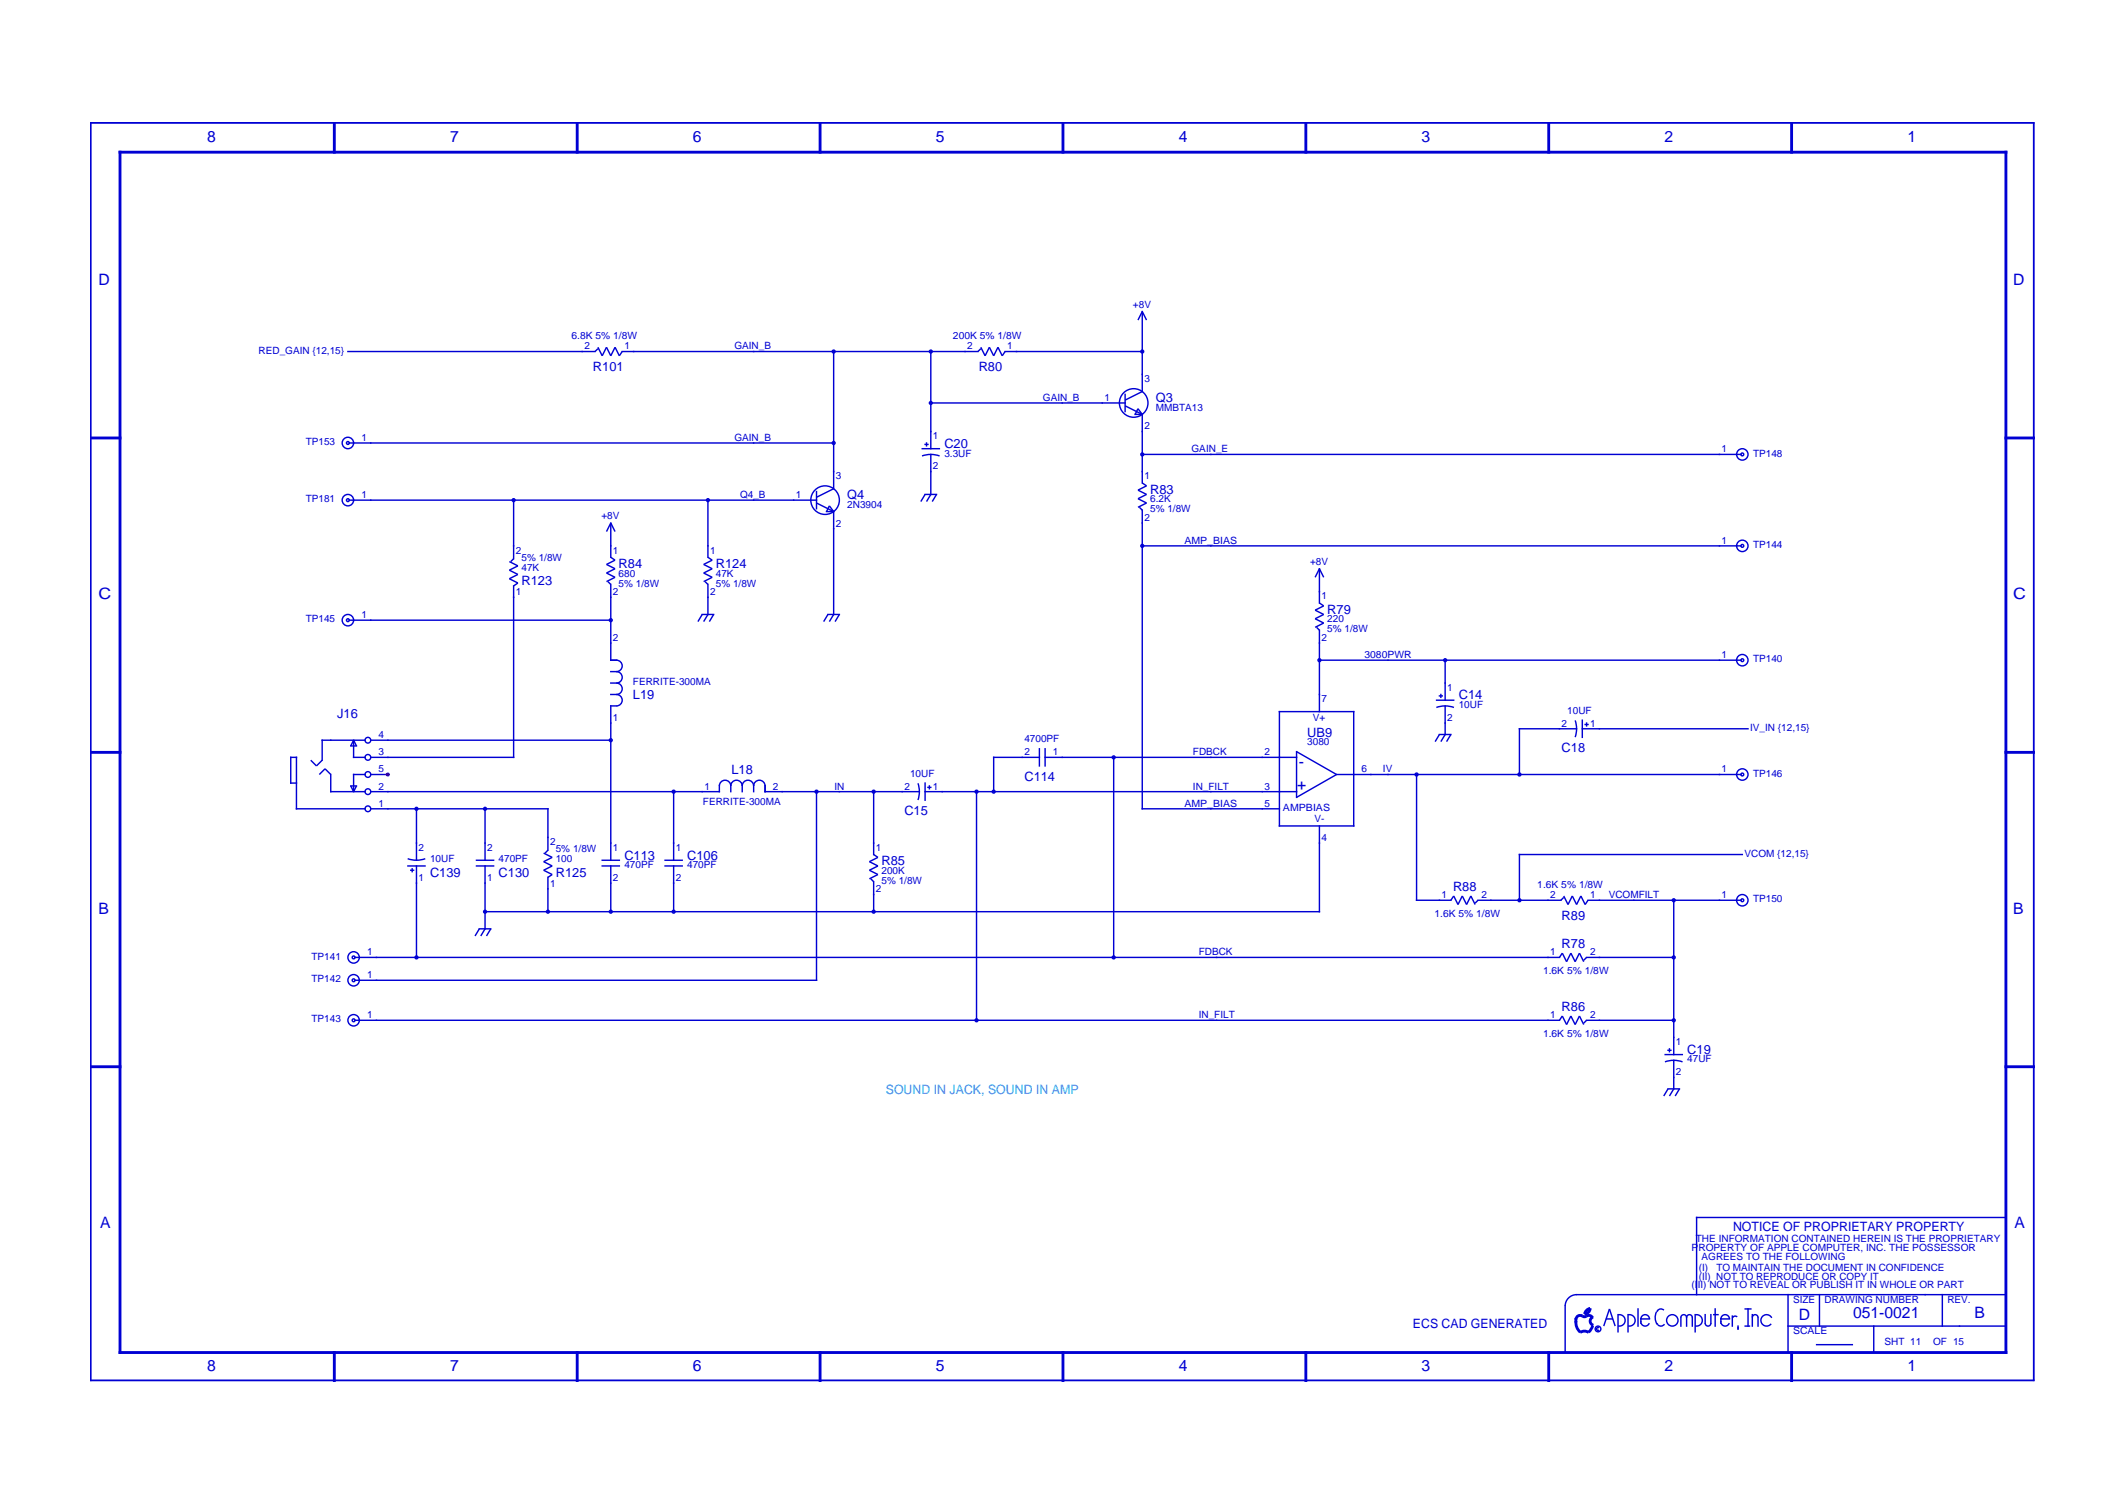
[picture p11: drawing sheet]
<svg xmlns="http://www.w3.org/2000/svg" width="420mm" height="297mm" viewBox="0 0 420 297" stroke-linecap="round" stroke-linejoin="round" font-family="sans-serif">
<path d="M17.8 24.3h384.1M17.9 24.1v248.7M401.7 24.1v248.7M17.8 272.6h384.1" fill="none" stroke="#0000d3" stroke-width=".35"/>
<g fill="none" stroke="#0000d3" stroke-width=".56">
<path d="M23.4 30.1h373.1M23.7 29.8v237.6M66 24.1v6.2M114 24.1v6.2M162 24.1v6.2M210 24.1v6.2M258 24.1v6.2M305.9 24.1v6.2M353.9 24.1v6.2M396.2 29.8v237.6M17.8 86.5h6.2M396 86.5h5.9"/>
<path d="M17.8 148.6h6.2M396 148.6h5.9M17.8 210.7h6.2M396 210.7h5.9M313.4 259.9l.7-.1 .5 .5M313.4 259.9a.81 .81 0 0 1-1.1-.1 .85 .85 0 0 0-1 .8M313.4 258.8l.7-.4a1.18 1.18 0 0 1-1.1 1.1zM23.4 267.1h373.1M66 266.8v6M114 266.8v6M162 266.8v6M210 266.8v6"/>
<path d="M258 266.8v6M305.9 266.8v6M311.3 260.3v.9M311.3 260.9a2.54 2.54 0 0 0 .9 2.2M312.1 263.2a1.41 1.41 0 0 1 1.7 0M314.6 261.8l-.3 .7-.5 .6M314.7 260.1a.85 .85 0 0 0-.6 .9 .85 .85 0 0 0 .7 .7M353.9 266.8v6"/>
</g>
<g fill="none" stroke="#0000d3" stroke-width=".28">
<path d="M68.6 69.4h49.1M118.1 68.9l-.6 .5M118.1 68.6l.9 1.7 .8-1.7 .8 1.7 .9-1.7 .8 1.7 .6-.9M122.8 69.4h70.5M164.7 69.3v27.4M183.7 79.6h38.7M183.9 69.3v19.5M193.7 68.9l-.5 .5M193.7 68.6l.9 1.7 .8-1.7 .9 1.7 .8-1.7 .9 1.7 .5-.9M198.4 69.4h27.4M222.2 77.8v3.6M224.8 63.2l.8-1.7 .9 1.7"/>
<path d="M225.6 61.4v16.1M225.6 77.3l-3.4 1.7M68.9 98.8h92.5M68.9 87.5h95.9M101.5 98.6v11.9M139.8 98.6v11.6M161.3 96.9v3.7M161.3 99.3l3.4 1.7-.9-1.1-.5 1.1M164.7 96.5l-3.4 1.7M182 88.6h3.7M182.1 90.1l1.8-.4 1.7 .4M182.6 87.8h.8"/>
<path d="M182.6 97.6h2.5M182.7 97.6l-.8 1.5M183 87.3v.9M183.9 89.6v8.2M183.9 97.6l-.9 1.5M185 97.6l-.9 1.5M222.2 80.2l3.4 1.6-.8-1.1-.6 1.1M224.1 81.8h1.7M225.5 89.7h118.5M225.6 81.7v13.8M225.6 95.4l.9 .6-1.7 .8 1.7 .8-1.7 .9 1.7 .8-1.7 .9M100.6 110.9l1.7 .9-1.7 .8 1.7 .9-1.7 .8 1.7 .8-.8 .6"/>
<path d="M101.5 115.6v34.1M101.5 110.3l-.6 .6M119.8 105l.8-1.7 .9 1.7M120.1 114.9l.5 .5M120.6 103.2v7M120.6 115.3v15.2M120.6 110.1l.9 .5-1.7 .9 1.7 .8-1.7 .9 1.7 .8-1.7 .9M139.3 114.9l.5 .5M139.8 115.3v6.2M139.8 110.1l.9 .5-1.7 .9 1.7 .8-1.7 .9 1.7 .8-1.7 .9M163.1 101h1.7M164.7 100.9v20.6"/>
<path d="M225.1 100.2l.5 .6M225.5 107.8h118.5M225.6 100.6v59.3M259.8 114l.8-1.7 .9 1.7M260.6 112.2v7M260.6 119.1l.9 .6-1.7 .8 1.7 .9-1.7 .8 1.7 .8-1.7 .9M68.9 122.5h51.9M120.5 130.4h1.4M120.5 132.6h1.4M120.5 134.9h1.4M120.5 137.2h1.4M120.5 139.4h1.4"/>
<path d="M120.6 139.3v30.7M121.8 130.4a1.13 1.13 0 0 1 1.1 1.1 1.13 1.13 0 0 1-1.1 1.1 1.13 1.13 0 0 1 1.1 1.2 1.13 1.13 0 0 1-1.1 1.1 1.13 1.13 0 0 1 1.1 1.1 1.13 1.13 0 0 1-1.1 1.2 1.13 1.13 0 0 1 1.1 1.1 1.13 1.13 0 0 1-1.1 1.1M138.6 121.4h2.5M138.7 121.4l-.8 1.4M139.8 121.4l-.8 1.4M141 121.4l-.9 1.4M163.4 121.4h2.5M163.5 121.4l-.8 1.4M164.7 121.4l-.9 1.4M165.8 121.4l-.8 1.4M260.1 123.9l.5 .6M260.5 130.4h83.5"/>
<path d="M260.6 124.3v16.4M283.6 138.3h3.7M283.7 139.7l1.8-.3 1.7 .3M284.2 137.4h.8M284.6 137v.9M285.5 130.2v8.2M285.5 139.3v5.9M57.3 149.6h1.4M57.3 154.7h1.4M57.4 149.4v5.4M58.4 159.7h13.8M58.6 149.4v10.5"/>
<path d="M61.4 150.1l1.1 1.2 1.1-1.2M63.1 153l1.1-1.2 1.1 1.2M63.5 146.2h8.7M63.6 146v4.3M65.2 156.4h7M65.3 152.8v3.7M69.1 155.2h1.5M69.1 147.3h1.5M69.3 155.2l.5 1.2 .6-1.2M69.3 147.3l.5-1.1 .6 1.1M69.7 153h2.5M69.7 149.6h2.5"/>
<path d="M69.8 146v3.7M69.8 152.8v3.7M73.1 159.7h35.3M73.1 156.4h69.1M73.1 153h3.7M73.1 149.6h28.5M73.1 146.2h47.7M82.3 159.6v10.4M95.8 159.6v10.4M108.2 159.6v8.5M133.1 156.2v13.8M142.1 155.2a1.13 1.13 0 0 1 1.1-1.1 1.13 1.13 0 0 1 1.2 1.1 1.13 1.13 0 0 1 1.1-1.1 1.13 1.13 0 0 1 1.1 1.1 1.13 1.13 0 0 1 1.1-1.1 1.13 1.13 0 0 1 1.2 1.1 1.13 1.13 0 0 1 1.1-1.1 1.13 1.13 0 0 1 1.1 1.1"/>
<path d="M142.1 155.1v1.4M144.4 155.1v1.4M146.6 155.1v1.4M148.9 155.1v1.4M151 156.4h30.8M151.1 155.1v1.4M161.3 156.2v37.5M172.6 156.2v12.7M181.3 154.7l.3 1.7-.3 1.6M182.6 156.4h73.7M182.7 154.5v3.7M183.2 155.5h.8"/>
<path d="M183.6 155.1v.8M192.9 156.2v45.4M196.1 149.6h9.4M196.3 149.4v7.1M205.3 147.7v3.7M206.3 149.6h50M206.4 147.7v3.7M220 149.4v39.8M225.5 159.7h27.4M252.6 140.5h14.9M252.7 140.4v22.9M256.1 148.3v9.3"/>
<path d="M256.1 148.4l7.9 4.6-7.9 4.5M263.9 153h80.1M267.4 140.4v22.9M279.8 152.8v25.1M284.2 145.1h2.5M284.3 145.1l-.8 1.4M285.5 145.1l-.9 1.4M286.6 145.1l-.8 1.4M300 143.9h11.6M300.1 143.8v9.3M311.2 142.3l.2 1.6-.2 1.7M312.4 143.9h33"/>
<path d="M312.6 142.1v3.7M313 143.1h.8M313.4 142.7v.8M80.4 171h3.7M80.5 169.6l1.8 .3 1.7-.3M81 171.9h.8M81.4 171.4v.9M82.3 170.9v18.3M94 171h3.6M94 169.9h3.6M95.8 170.9v12.7M107.4 168.5l1.7 .8-1.7 .9 1.7 .8-1.7 .9 1.7 .8-.9 .6"/>
<path d="M108.2 173.1v7.1M108.2 167.9l-.5 .6M118.8 171h3.7M118.8 169.9h3.7M120.6 170.9v9.3M131.2 171h3.7M131.2 169.9h3.7M133.1 170.9v9.3M172 173.6l.6 .5M172.6 174v6.2M172.6 168.8l.8 .5-1.7 .9 1.7 .8-1.7 .9 1.7 .8-1.7 .9M252.6 163.1h14.9"/>
<path d="M260.6 163v17.2M279.7 177.8h7M286.6 177.8l.6-.8 .8 1.6 .9-1.6 .8 1.6 .8-1.6 .9 1.6M291.8 177.8h16.7M292 177.8l-.6 .6M300 168.8h44.3M300.1 168.6v9.3M308.9 177.2l-.6 .6M308.9 177l.8 1.6 .9-1.6 .8 1.6 .9-1.6 .8 1.6 .6-.8M313.5 177.8h30.5M330.6 177.7v30.7M70 189.1h238.2"/>
<path d="M70 193.6h91.4M94.5 183.4h2.6M94.7 183.4l-.9 1.5M95.7 180.1h165.1M95.8 183.4l-.8 1.5M96.9 183.4l-.8 1.5M308 189.1l.6-.9 .9 1.7 .8-1.7 .8 1.7 .9-1.7 .8 1.7M313.3 189.1h17.5M313.4 189.1l-.6 .6M70 201.5h238.2M308 201.5l.6-.8 .9 1.7 .8-1.7 .8 1.7 .9-1.7 .8 1.7M313.3 201.5h17.5"/>
<path d="M313.4 201.5l-.6 .6M328.8 208.3h3.7M328.9 209.7l1.7-.3 1.8 .3M329.4 207.4h.8M329.4 215.1h2.5M329.5 215.1l-.9 1.4M329.8 207v.9M330.6 209.3v5.9M330.6 215.1l-.8 1.4M331.8 215.1l-.9 1.4M309.2 257.8v9.3M311.3 255.7h84.9"/>
<path d="M311.4 255.7a2.26 2.26 0 0 0-2.2 2.3M319.6 259.5v3.7M319.6 259.7a1.13 1.13 0 0 1 1.4 1.1 1.13 1.13 0 0 1-1.4 1.1M321.6 259.5v3.7M321.6 259.7a1.13 1.13 0 0 1 1.4 1.1 1.13 1.13 0 0 1-1.4 1.1M323.6 258.4v3.6M327.2 259.1a2.54 2.54 0 0 0 .1 2.5M327.5 258.8l-.3 .3M328.7 258.8l-.7-.3-.6 .4M334.9 259.5v3.7M334.9 259.7a1.13 1.13 0 0 1 1.4 1.1 1.13 1.13 0 0 1-1.4 1.1M335 240.5h61.2"/>
<path d="M335.1 240.3v15.5M336.8 259.5v2M338 259.5v2M338.4 259.6h1.1M338.8 258.4v3.6M342.2 259.8v2.2M344.6 258.5h1.4M345.3 258.4v3.6M346.1 259.5v2.5M353.2 255.6v11.5M359.4 255.6v6.4M383.7 255.6v6.4"/>
<path d="M315.9 262.3a.28 .28 0 0 0-.4 0 .28 .28 0 0 0 0 .4 .28 .28 0 0 0 .4 0M316.8 261.9l1.1-3.4 1.2 3.4M317.2 260.5h1.4M324 260.5h2M324.1 260.5a.85 .85 0 0 1 .9-.9 .85 .85 0 0 1 .8 .9M324.1 260.3v1.2M324.2 261.3a.85 .85 0 0 0 .8 .6 .85 .85 0 0 0 .8-.6M327.2 261.3l.3 .3M328.8 261.5l-.6 .4-.7-.2M332 260.2a.56 .56 0 0 1 .6-.6 .56 .56 0 0 1 .6 .6 .56 .56 0 0 1 .5-.6 .56 .56 0 0 1 .6 .6M332 260.1v1.9M333.2 260.1v1.9"/>
<path d="M334.3 260.1v1.9M336.8 261.3a.56 .56 0 0 0 .6 .6 .56 .56 0 0 0 .6-.6M339.8 260.5h2M339.9 260.5a.85 .85 0 0 1 .9-.9 .85 .85 0 0 1 .8 .9M339.9 260.3v1.2M340 261.3a.85 .85 0 0 0 .8 .6 .85 .85 0 0 0 .8-.6M343.2 260.1l-.5-.2-.4 .3M343.3 261.8v.8M344.6 261.9h1.1M346.1 260.2a.56 .56 0 0 1 .6-.6 .56 .56 0 0 1 .6 .6M347.3 260.1v1.9M350 260.3a1.13 1.13 0 0 0-1.7-.5 1.13 1.13 0 0 0-.1 1.8 1.13 1.13 0 0 0 1.7-.1"/>
<path d="M353.1 261.9h43.1M358.7 265.6h7.3M370.1 261.8v5.3"/>
<circle cx="164.7" cy="69.4" r=".28"/>
<circle cx="183.9" cy="79.6" r=".28"/>
<circle cx="183.9" cy="69.4" r=".28"/>
<circle cx="223.9" cy="79.6" r="2.82"/>
<circle cx="225.6" cy="69.4" r=".28"/>
<circle cx="68.7" cy="98.8" r=".28"/>
<circle cx="68.7" cy="87.5" r=".28"/>
<circle cx="68.7" cy="98.8" r="1.13"/>
<circle cx="68.7" cy="87.5" r="1.13"/>
<circle cx="101.5" cy="98.8" r=".28"/>
<circle cx="139.8" cy="98.8" r=".28"/>
<circle cx="163" cy="98.8" r="2.82"/>
<circle cx="164.7" cy="87.5" r=".28"/>
<circle cx="225.6" cy="89.7" r=".28"/>
<circle cx="344.2" cy="89.7" r=".28"/>
<circle cx="344.2" cy="89.7" r="1.13"/>
<circle cx="225.6" cy="107.8" r=".28"/>
<circle cx="344.2" cy="107.8" r=".28"/>
<circle cx="344.2" cy="107.8" r="1.13"/>
<circle cx="68.7" cy="122.5" r=".28"/>
<circle cx="68.7" cy="122.5" r="1.13"/>
<circle cx="120.6" cy="122.5" r=".28"/>
<circle cx="260.6" cy="130.4" r=".28"/>
<circle cx="285.5" cy="130.4" r=".28"/>
<circle cx="344.2" cy="130.4" r=".28"/>
<circle cx="344.2" cy="130.4" r="1.13"/>
<circle cx="72.7" cy="149.6" r=".56"/>
<circle cx="72.7" cy="146.2" r=".56"/>
<circle cx="72.7" cy="153" r=".56"/>
<circle cx="72.7" cy="159.7" r=".56"/>
<circle cx="72.7" cy="156.4" r=".56"/>
<circle cx="82.3" cy="159.7" r=".28"/>
<circle cx="95.8" cy="159.7" r=".28"/>
<circle cx="120.6" cy="146.2" r=".28"/>
<circle cx="133.1" cy="156.4" r=".28"/>
<circle cx="161.3" cy="156.4" r=".28"/>
<circle cx="172.6" cy="156.4" r=".28"/>
<circle cx="192.9" cy="156.4" r=".28"/>
<circle cx="196.3" cy="156.4" r=".28"/>
<circle cx="220" cy="149.6" r=".28"/>
<circle cx="279.8" cy="153" r=".28"/>
<circle cx="300.1" cy="153" r=".28"/>
<circle cx="344.2" cy="153" r=".28"/>
<circle cx="344.2" cy="153" r="1.13"/>
<circle cx="300.1" cy="177.8" r=".28"/>
<circle cx="330.6" cy="177.8" r=".28"/>
<circle cx="344.2" cy="177.8" r=".28"/>
<circle cx="344.2" cy="177.8" r="1.13"/>
<circle cx="69.8" cy="193.6" r=".28"/>
<circle cx="69.8" cy="189.1" r=".28"/>
<circle cx="69.8" cy="189.1" r="1.13"/>
<circle cx="69.8" cy="193.6" r="1.13"/>
<circle cx="82.3" cy="189.1" r=".28"/>
<circle cx="95.8" cy="180.1" r=".28"/>
<circle cx="108.2" cy="180.1" r=".28"/>
<circle cx="120.6" cy="180.1" r=".28"/>
<circle cx="133.1" cy="180.1" r=".28"/>
<circle cx="172.6" cy="180.1" r=".28"/>
<circle cx="220" cy="189.1" r=".28"/>
<circle cx="330.6" cy="189.1" r=".28"/>
<circle cx="69.8" cy="201.5" r=".28"/>
<circle cx="69.8" cy="201.5" r="1.13"/>
<circle cx="192.9" cy="201.5" r=".28"/>
<circle cx="330.6" cy="201.5" r=".28"/>
<circle cx="315.7" cy="262.5" r=".56"/>
<circle cx="330.3" cy="260.8" r="1.13"/>
</g>
<circle cx="76.6" cy="153" r=".28" fill="none" stroke="#dd0907" stroke-width=".28"/>
<g font-size="3.1" fill="#0000d3">
<text x="40.9" y="28.1">8</text>
<text x="88.9" y="28.1">7</text>
<text x="136.9" y="28.1">6</text>
<text x="184.9" y="28.1">5</text>
<text x="232.8" y="28.1">4</text>
<text x="280.8" y="28.1">3</text>
<text x="328.8" y="28.1">2</text>
<text x="376.8" y="28.1">1</text>
<text x="19.5" y="56.3">D</text>
<text x="397.7" y="56.3">D</text>
<text x="19.5" y="118.4">C</text>
<text x="397.7" y="118.4">C</text>
<text x="256.3" y="155.9">+</text>
<text x="256.5" y="151.4">-</text>
<text x="19.5" y="180.5">B</text>
<text x="397.7" y="180.5">B</text>
<text x="19.8" y="242.6">A</text>
<text x="397.9" y="242.6">A</text>
<text x="355.3" y="260.6">D</text>
<text x="366" y="260.3">051-0021</text>
<text x="390" y="260.3">B</text>
<text x="40.9" y="270.8">8</text>
<text x="88.9" y="270.8">7</text>
<text x="136.9" y="270.8">6</text>
<text x="184.9" y="270.8">5</text>
<text x="232.8" y="270.8">4</text>
<text x="280.8" y="270.8">3</text>
<text x="328.8" y="270.8">2</text>
<text x="376.8" y="270.8">1</text>
</g>
<g font-size="2.5" fill="#0000d3">
<text x="117.1" y="73.2">R101</text>
<text x="193.3" y="73.2">R80</text>
<text x="228.3" y="79.4">Q3</text>
<text x="186.5" y="88.5">C20</text>
<text x="167.4" y="98.6">Q4</text>
<text x="227.2" y="97.5">R83</text>
<text x="122.2" y="112.2">R84</text>
<text x="141.4" y="112.2">R124</text>
<text x="103" y="115.6">R123</text>
<text x="262.2" y="121.2">R79</text>
<text x="66.6" y="141.8">J16</text>
<text x="125" y="138.1">L19</text>
<text x="288.1" y="138.1">C14</text>
<text x="258.2" y="145.5">UB9</text>
<text x="308.5" y="148.6">C18</text>
<text x="144.5" y="152.8">L18</text>
<text x="202.4" y="154.2">C114</text>
<text x="178.6" y="161">C15</text>
<text x="84.9" y="173.1">C139</text>
<text x="98.5" y="173.1">C130</text>
<text x="109.8" y="173.1">R125</text>
<text x="123.3" y="169.8">C113</text>
<text x="135.7" y="169.8">C106</text>
<text x="174.1" y="170.9">R85</text>
<text x="287" y="176">R88</text>
<text x="308.5" y="181.6">R89</text>
<text x="308.5" y="187.3">R78</text>
<text x="308.5" y="199.7">R86</text>
<text x="333.3" y="208.1">C19</text>
<text x="342.3" y="243.1">NOTICE OF PROPRIETARY PROPERTY</text>
<text x="279.1" y="262.3">ECS CAD GENERATED</text>
</g>
<text font-size="2.5" fill="#02abea" x="175" y="216">SOUND IN JACK, SOUND IN AMP</text>
<g font-size="2" fill="#0000d3">
<text x="223.8" y="60.8">+8V</text>
<text x="51.1" y="69.8">RED_GAIN {12,15}</text>
<text x="112.9" y="67">6.8K 5% 1/8W</text>
<text x="115.4" y="69">2</text>
<text x="123.3" y="69">1</text>
<text x="145.1" y="69">GAIN_B</text>
<text x="188.2" y="67">200K 5% 1/8W</text>
<text x="191.1" y="69">2</text>
<text x="199" y="69">1</text>
<text x="226.1" y="75.5">3</text>
<text x="206" y="79.2">GAIN_B</text>
<text x="218.2" y="79.2">1</text>
<text x="228.3" y="81.1">MMBTA13</text>
<text x="60.4" y="87.9">TP153</text>
<text x="71.4" y="87.1">1</text>
<text x="145.1" y="87.1">GAIN_B</text>
<text x="184.3" y="86.8">1</text>
<text x="226.1" y="84.8">2</text>
<text x="235.4" y="89.3">GAIN_E</text>
<text x="340.1" y="89.3">1</text>
<text x="165.1" y="94.7">3</text>
<text x="184.3" y="92.7">2</text>
<text x="186.5" y="90.2">3.3UF</text>
<text x="226.1" y="94.7">1</text>
<text x="346.3" y="90.2">TP148</text>
<text x="60.4" y="99.2">TP181</text>
<text x="71.4" y="98.4">1</text>
<text x="146.2" y="98.4">Q4_B</text>
<text x="157.2" y="98.4">1</text>
<text x="167.4" y="100.3">2N3904</text>
<text x="227.2" y="99.2">6.2K</text>
<text x="227.2" y="101.2">5% 1/8W</text>
<text x="118.8" y="102.6">+8V</text>
<text x="165.1" y="104">2</text>
<text x="226.1" y="102.9">2</text>
<text x="234" y="107.4">AMP_BIAS</text>
<text x="340.1" y="107.4">1</text>
<text x="101.9" y="109.4">2</text>
<text x="103" y="112.7">47K</text>
<text x="103" y="110.8">5% 1/8W</text>
<text x="121.1" y="109.4">1</text>
<text x="122.2" y="113.9">680</text>
<text x="140.3" y="109.4">1</text>
<text x="141.4" y="113.9">47K</text>
<text x="258.8" y="111.6">+8V</text>
<text x="346.3" y="108.2">TP144</text>
<text x="101.9" y="117.5">1</text>
<text x="121.1" y="117.5">2</text>
<text x="122.2" y="115.9">5% 1/8W</text>
<text x="140.3" y="117.5">2</text>
<text x="141.4" y="115.9">5% 1/8W</text>
<text x="261.1" y="118.4">1</text>
<text x="60.4" y="122.9">TP145</text>
<text x="71.4" y="122.1">1</text>
<text x="262.2" y="122.9">220</text>
<text x="262.2" y="124.9">5% 1/8W</text>
<text x="121.1" y="126.6">2</text>
<text x="261.1" y="126.6">2</text>
<text x="269.5" y="130">3080PWR</text>
<text x="340.1" y="130">1</text>
<text x="346.3" y="130.8">TP140</text>
<text x="125" y="135.3">FERRITE-300MA</text>
<text x="285.9" y="136.5">1</text>
<text x="121.1" y="142.4">1</text>
<text x="259.4" y="142.4">V+</text>
<text x="261.1" y="138.7">7</text>
<text x="285.9" y="142.4">2</text>
<text x="288.1" y="139.8">10UF</text>
<text x="308.5" y="143.5">2</text>
<text x="309.6" y="141">10UF</text>
<text x="314.1" y="143.5">1</text>
<text x="74.8" y="145.8">4</text>
<text x="74.8" y="149.2">3</text>
<text x="202.4" y="146.6">4700PF</text>
<text x="202.4" y="149.2">2</text>
<text x="208" y="149.2">1</text>
<text x="235.7" y="149.2">FDBCK</text>
<text x="249.8" y="149.2">2</text>
<text x="258.2" y="147.2">3080</text>
<text x="345.7" y="144.4">IV_IN {12,15}</text>
<text x="74.8" y="152.5">5</text>
<text x="74.8" y="155.9">2</text>
<text x="139.1" y="155.9">1</text>
<text x="152.7" y="155.9">2</text>
<text x="164.8" y="155.9">IN</text>
<text x="178.6" y="155.9">2</text>
<text x="179.8" y="153.4">10UF</text>
<text x="184.3" y="155.9">1</text>
<text x="235.7" y="155.9">IN_FILT</text>
<text x="249.8" y="155.9">3</text>
<text x="269" y="152.5">6</text>
<text x="273.2" y="152.5">IV</text>
<text x="340.1" y="152.5">1</text>
<text x="346.3" y="153.4">TP146</text>
<text x="74.8" y="159.3">1</text>
<text x="138.9" y="159">FERRITE-300MA</text>
<text x="234" y="159.3">AMP_BIAS</text>
<text x="249.8" y="159.3">5</text>
<text x="253.4" y="160.2">AMPBIAS</text>
<text x="108.7" y="166.9">2</text>
<text x="259.6" y="162.4">V-</text>
<text x="261.1" y="166.1">4</text>
<text x="82.7" y="174">1</text>
<text x="82.7" y="168.1">2</text>
<text x="84.9" y="170.3">10UF</text>
<text x="96.2" y="174">1</text>
<text x="96.2" y="168.1">2</text>
<text x="98.5" y="170.3">470PF</text>
<text x="109.8" y="170.3">100</text>
<text x="109.8" y="168.3">5% 1/8W</text>
<text x="121.1" y="168.1">1</text>
<text x="121.1" y="174">2</text>
<text x="123.3" y="171.4">470PF</text>
<text x="133.5" y="168.1">1</text>
<text x="133.5" y="174">2</text>
<text x="135.7" y="171.4">470PF</text>
<text x="173" y="168.1">1</text>
<text x="174.1" y="172.6">200K</text>
<text x="344.6" y="169.2">VCOM {12,15}</text>
<text x="108.7" y="175.1">1</text>
<text x="173" y="176.2">2</text>
<text x="174.1" y="174.6">5% 1/8W</text>
<text x="284.8" y="177.4">1</text>
<text x="292.7" y="177.4">2</text>
<text x="303.7" y="175.4">1.6K 5% 1/8W</text>
<text x="306.2" y="177.4">2</text>
<text x="314.1" y="177.4">1</text>
<text x="317.8" y="177.4">VCOMFILT</text>
<text x="340.1" y="177.4">1</text>
<text x="346.3" y="178.2">TP150</text>
<text x="283.4" y="181">1.6K 5% 1/8W</text>
<text x="61.5" y="189.5">TP141</text>
<text x="72.5" y="188.7">1</text>
<text x="236.8" y="188.7">FDBCK</text>
<text x="306.2" y="188.7">1</text>
<text x="314.1" y="188.7">2</text>
<text x="61.5" y="194">TP142</text>
<text x="72.5" y="193.2">1</text>
<text x="304.8" y="192.3">1.6K 5% 1/8W</text>
<text x="61.5" y="201.9">TP143</text>
<text x="72.5" y="201.1">1</text>
<text x="236.8" y="201.1">IN_FILT</text>
<text x="306.2" y="201.1">1</text>
<text x="314.1" y="201.1">2</text>
<text x="304.8" y="204.8">1.6K 5% 1/8W</text>
<text x="331" y="206.4">1</text>
<text x="333.3" y="209.8">47UF</text>
<text x="331" y="212.4">2</text>
<text x="335" y="245.4">THE INFORMATION CONTAINED HEREIN IS THE PROPRIETARY</text>
<text x="334.2" y="247.1">PROPERTY OF APPLE COMPUTER, INC. THE POSSESSOR</text>
<text x="335.6" y="251">(I)</text>
<text x="336.1" y="248.8">AGREES TO THE FOLLOWING</text>
<text x="339.1" y="251">TO MAINTAIN THE DOCUMENT IN CONFIDENCE</text>
<text x="334.2" y="254.4">(III) NOT TO REVEAL OR PUBLISH IT IN WHOLE OR PART</text>
<text x="335.6" y="252.7">(II) NOT TO REPRODUCE OR COPY IT</text>
<text x="354.2" y="257.2">SIZE</text>
<text x="360.4" y="257.2">DRAWING NUMBER</text>
<text x="384.7" y="257.2">REV.</text>
<text x="354.2" y="263.5">SCALE</text>
<text x="372.3" y="265.7">SHT 11</text>
<text x="381.8" y="265.7">OF 15</text>
</g>
</svg>
